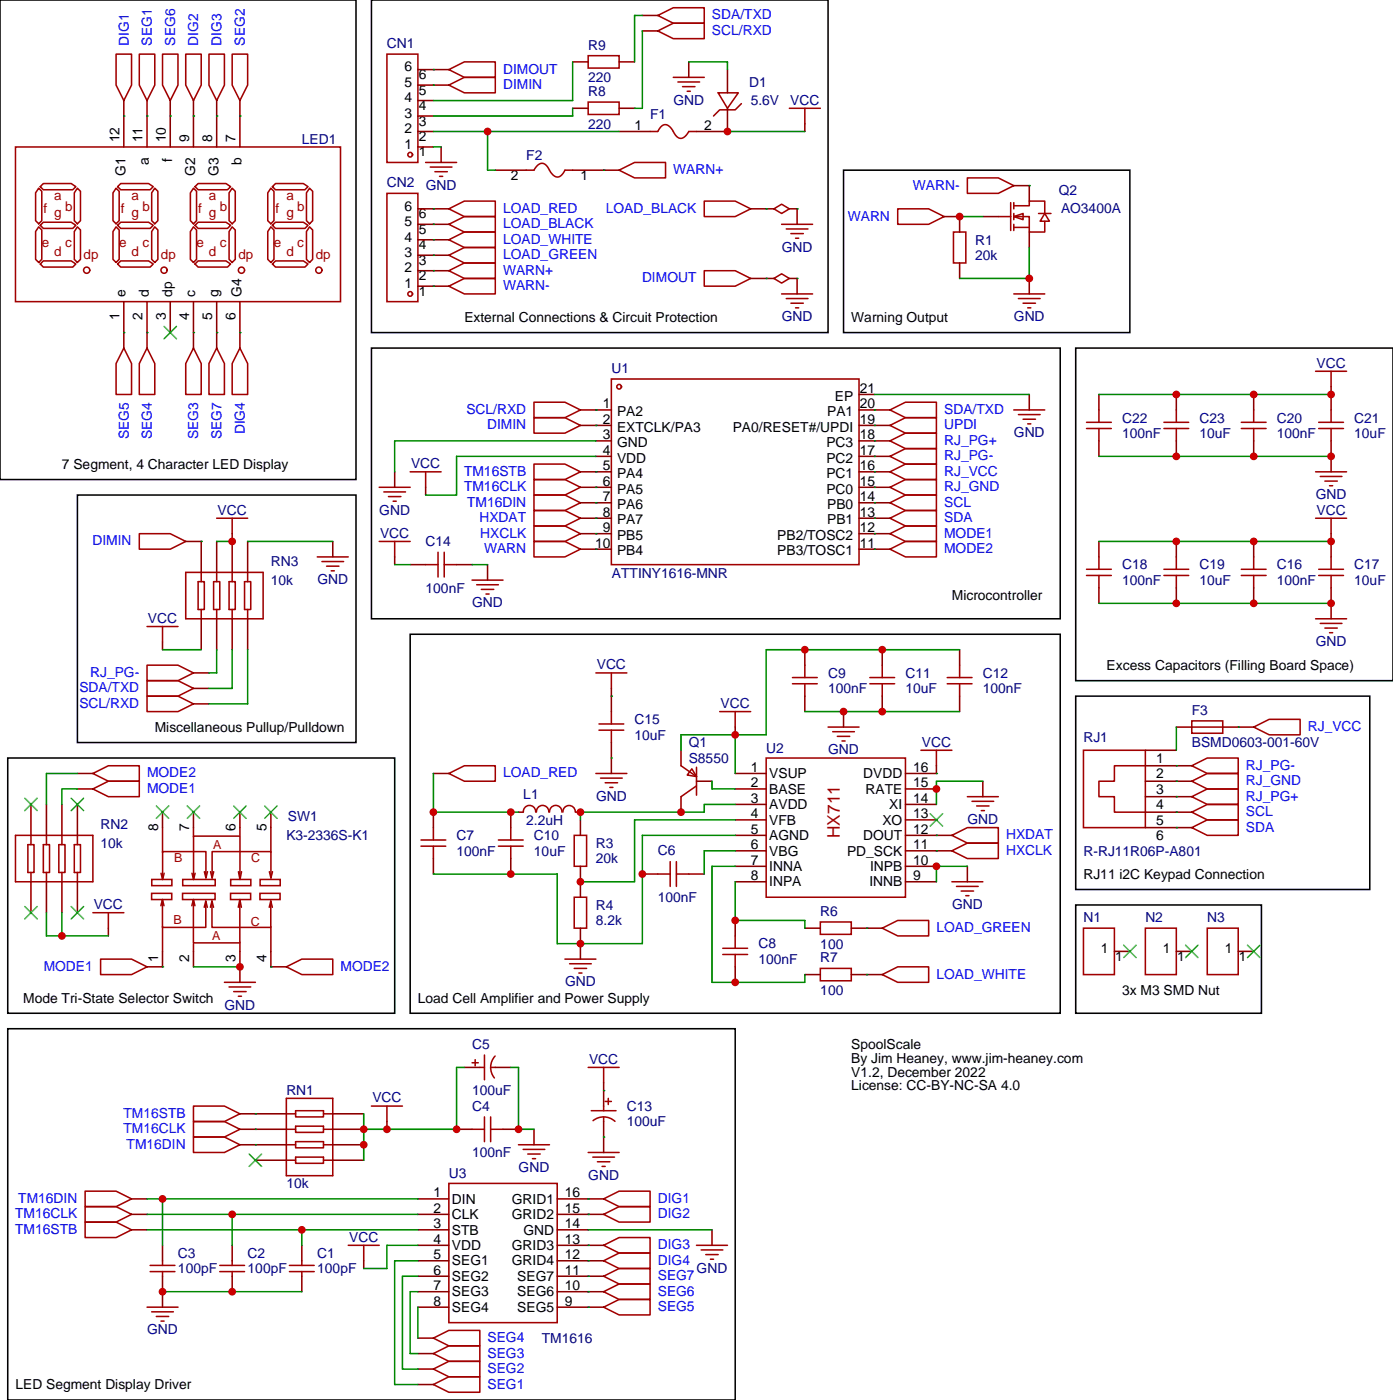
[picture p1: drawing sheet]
<svg xmlns="http://www.w3.org/2000/svg" width="317mm" height="319mm" viewBox="0 0 317 319" stroke-linecap="round" stroke-linejoin="round" font-family="sans-serif">
<path d="M0 0h81.1v109.4h-81.1zM84.7 0h104v75.8h-104zM192.3 38.8h65.2v37h-65.2zM84.7 79.4h157v61.7h-157zM245.2 79.4h72.3v75.8h-72.3zM17.6 112.9h63.5v56.4h-63.5zM93.5 144.6h148.2v86.5h-148.2zM245.2 158.7h67v44.1h-67zM1.8 172.9h88.2v58.2h-88.2zM245.2 206.4h42.3v24.7h-42.3zM1.8 234.6h165.8v84.7h-165.8z" fill="none" stroke="#000" stroke-width=".35"/>
<g fill="none" stroke="#a10000" stroke-width=".35">
<path d="M26.5 12.3h3.5v7.1l-1.8 3.5-1.7-3.5zM31.7 12.3h3.6v7.1l-1.8 3.5-1.8-3.5zM37 12.3h3.6v7.1l-1.8 3.5-1.8-3.5zM42.3 12.3h3.6v7.1l-1.8 3.5-1.8-3.5zM47.6 12.3h3.6v7.1l-1.8 3.5-1.8-3.5zM52.9 12.3h3.5v7.1l-1.7 3.5-1.8-3.5zM88.2 12.3h7v24.7h-7zM102.3 19.4l3.5-1.8h7.1v3.6h-7.1zM102.3 15.9l3.5-1.8h7.1v3.5h-7.1zM134.1 12.7h7v2.8h-7zM149.9 7.1l3.6-1.8h7v3.5h-7zM149.9 3.5l3.6-1.7h7v3.5h-7z"/>
<path d="M153.5 17.6h7M154.5 18.7h5M155.6 19.8h2.8M3.5 33.5h74.1v35.3h-74.1zM97 37h7.1M98.1 38.1h4.9M99.1 39.2h2.9M119.9 38.8h1.8l.9-1.2 .9-.4 1 .5 1.3 2 1 .6h.6l.4-.2 1-1.3h1.7M134.1 23.3h7v2.8h-7zM141.1 38.8l3.5-1.8h7.1v3.6h-7.1zM148.2 30h1.7l.9-1.2 .8-.4 1 .5 1.5 2.1 .8 .5h.6l.5-.3 1-1.2h1.7M156.6 20.8h.7"/>
<path d="M163.7 21.2h4.6l-2.5 3.5zM169 23.6l-1.4 1.4h-3.6l-1.4 1.5M179.9 24.7h7.1M183.4 24.7v3.5M8.8 42.9l.7 .7v6.7l-.7 .7-.7-.7v-6.3zM8.8 51.7l.7 .7v6.7l-.7 .8-.7-.8v-6.3zM9.2 51.4l.7-.7h6.3l1.1 .7-.7 .7h-6.7zM9.9 41.9h6.3l1.1 .7-.7 .7h-6.7l-.7-.7zM17.6 42.9l.7 .7v6.7l-.7 .7-.7-.7v-6.3zM17.6 51.7l.7 .7v6.7l-.7 .8-.7-.8v-6.3zM26.5 42.9l.7 .7v6.7l-.7 .7-.7-.7v-6.3zM26.5 51.7l.7 .7v6.7l-.7 .8-.7-.8v-6.3z"/>
<path d="M26.8 51.4l.7-.7h6.4l1 .7-.7 .7h-6.7zM27.5 41.9h6.4l1 .7-.7 .7h-6.7l-.7-.7zM35.3 42.9l.7 .7v6.7l-.7 .7-.7-.7v-6.3zM35.3 51.7l.7 .7v6.7l-.7 .8-.7-.8v-6.3zM44.1 42.9l.7 .7v6.7l-.7 .7-.7-.7v-6.3zM44.1 51.7l.7 .7v6.7l-.7 .8-.7-.8v-6.3zM44.4 51.4l.8-.7h6.3l1.1 .7-.7 .7h-6.7zM45.2 41.9h6.3l1.1 .7-.7 .7h-6.7l-.8-.7zM52.9 42.9l.7 .7v6.7l-.7 .7-.7-.7v-6.3zM52.9 51.7l.7 .7v6.7l-.7 .8-.7-.8v-6.3zM61.7 42.9l.7 .7v6.7l-.7 .7-.7-.7v-6.3zM61.7 51.7l.7 .7v6.7l-.7 .8-.7-.8v-6.3z"/>
<path d="M62.1 51.4l.7-.7h6.3l1.1 .7-.7 .7h-6.7zM62.8 41.9h6.3l1.1 .7-.7 .7h-6.7l-.7-.7zM70.6 42.9l.7 .7v6.7l-.7 .7-.8-.7v-6.3zM70.6 51.7l.7 .7v6.7l-.7 .8-.8-.8v-6.3zM88.2 44.1h7v24.7h-7zM100.2 40.2h.7M102.3 58.2l3.5-1.8h7.1v3.6h-7.1zM102.3 54.7l3.5-1.8h7.1v3.5h-7.1zM102.3 51.2l3.5-1.8h7.1v3.5h-7.1zM102.3 47.6l3.5-1.7h7.1v3.5h-7.1zM160.5 45.9h7.1l3.5 1.7-3.5 1.8h-7.1zM176.4 47.6l1.8-1 1.7 1-1.7 1.1z"/>
<path d="M178.2 51.2h7M179.2 52.2h4.9M180.3 53.3h2.8M181.3 54.3h.7M204.6 47.6h7.1l3.5 1.8-3.5 1.8h-7.1zM217.3 52.9h2.8v7.1h-2.8zM220.5 40.6h7l3.6 1.7-3.6 1.8h-7zM227.5 49.4h2.9M230.4 46.2v6.4M231.1 49.4l2.1-.7v1.4zM231.1 46.9h3.5v-1h3.5v2.8M231.1 49.4h3.5v3.5h3.5v-2.5"/>
<path d="M231.1 51.9h3.5M231.1 46.2v1.4M231.1 48.7v1.4M231.1 51.2v1.4M236.7 48.7h2.8M238.1 48.7l1.1 1.7h-2.1zM9.2 60.2l.7-.7h6.3l1.1 .7-.7 .7h-6.7zM26.8 60.2l.7-.7h6.4l1 .7-.7 .7h-6.7zM28.2 79.4l1.8 3.5v7.1h-3.5v-7.1zM33.5 79.4l1.8 3.5v7.1h-3.6v-7.1zM44.1 79.4l1.8 3.5v7.1h-3.6v-7.1zM44.4 60.2l.8-.7h6.3l1.1 .7-.7 .7h-6.7z"/>
<path d="M49.4 79.4l1.8 3.5v7.1h-3.6v-7.1zM54.7 79.4l1.7 3.5v7.1h-3.5v-7.1zM62.1 60.2l.7-.7h6.3l1.1 .7-.7 .7h-6.7zM102.3 61.7l3.5-1.7h7.1v3.5h-7.1zM102.3 65.3l3.5-1.8h7.1v3.5h-7.1zM160.5 61.7h7.1l3.5 1.8-3.5 1.8h-7.1zM176.4 63.5l1.8-1.1 1.7 1.1-1.7 1.1zM178.2 67h7M179.2 68.1h4.9M180.3 69.1h2.8M181.3 70.2h.7M231.1 67h7"/>
<path d="M232.1 68.1h5M233.2 69.1h2.8M234.2 70.2h.7M121.7 91.7h7.1l3.5 1.8-3.5 1.7h-7.1zM121.7 95.2h7.1l3.5 1.8-3.5 1.8h-7.1zM139.3 86.4h56.5v42.4h-56.5zM202.8 93.5l3.6-1.8h7v3.5h-7zM202.8 97l3.6-1.8h7v3.6h-7zM231.1 93.5h7M232.1 94.5h5M233.2 95.6h2.8M234.2 96.7h.7"/>
<path d="M247.6 97.7h5.7M247.6 96.3h5.7M250.5 93.5v2.8M250.5 97.7v2.8M265.3 97.7h5.6M265.3 96.3h5.6M268.1 93.5v2.8M268.1 97.7v2.8M282.9 97.7h5.7M282.9 96.3h5.7M285.8 93.5v2.8M285.8 97.7v2.8"/>
<path d="M299.9 84.7h7M300.6 97.7h5.6M300.6 96.3h5.6M303.4 84.7v3.5M303.4 93.5v2.8M303.4 97.7v2.8M49.4 118.2h7M52.9 118.2v3.5M86.4 111.1h7.1M87.5 112.2h4.9M88.5 113.2h2.9M89.6 114.3h.7"/>
<path d="M93.5 107.6h7M97 107.6v3.5M121.7 119.9h7.1l3.5 1.8-3.5 1.8h-7.1zM121.7 105.8h7.1l3.5 1.8-3.5 1.8h-7.1zM121.7 109.4h7.1l3.5 1.7-3.5 1.8h-7.1zM121.7 116.4h7.1l3.5 1.8-3.5 1.7h-7.1zM121.7 112.9h7.1l3.5 1.8-3.5 1.7h-7.1zM202.8 107.6l3.6-1.8h7v3.6h-7zM202.8 111.1l3.6-1.7h7v3.5h-7zM202.8 114.7l3.6-1.8h7v3.5h-7zM202.8 118.2l3.6-1.8h7v3.5h-7zM202.8 100.5l3.6-1.7h7v3.5h-7z"/>
<path d="M202.8 104.1l3.6-1.8h7v3.5h-7zM299.9 107.6h7M299.9 118.2h7M300.9 108.7h5M302 109.7h2.8M303 110.8h.7M303.4 118.2v3.5M31.7 121.7h7.1l3.5 1.8-3.5 1.7h-7.1zM42.3 130.5h17.7v10.6h-17.7zM45.2 132.6h1.4v6.4h-1.4zM45.9 130.5v2.1M45.9 139v2.1"/>
<path d="M48.7 132.6h1.4v6.4h-1.4zM49.4 130.5v2.1M49.4 139v2.1M52.2 132.6h1.4v6.4h-1.4zM52.9 130.5v2.1M52.9 139v2.1M55.7 132.6h1.4v6.4h-1.4zM56.4 130.5v2.1M56.4 139v2.1M72.3 127h7.1M73.4 128.1h4.9M74.4 129.1h2.9"/>
<path d="M75.5 130.2h.7M86.4 123.5h7.1M90 123.5v3.5M97 128.8h2.8M99.8 125.9v5.7M101.2 125.9v5.7M101.2 128.8h2.9M107.6 132.3h7.1M108.7 133.3h4.9M109.7 134.4h2.8M110.8 135.5h.7M121.7 123.5h7.1l3.5 1.7-3.5 1.8h-7.1z"/>
<path d="M202.8 125.2l3.6-1.7h7v3.5h-7zM202.8 121.7l3.6-1.8h7v3.6h-7zM247.6 131.2h5.7M247.6 129.8h5.7M250.5 127v2.8M250.5 131.2v2.9M265.3 131.2h5.6M265.3 129.8h5.6M268.1 127v2.8M268.1 131.2v2.9M282.9 131.2h5.7M282.9 129.8h5.7"/>
<path d="M285.8 127v2.8M285.8 131.2v2.9M300.6 131.2h5.6M300.6 129.8h5.6M303.4 127v2.8M303.4 131.2v2.9M33.5 158.7h7.1l3.5 1.8-3.5 1.8h-7.1zM33.5 155.2h7.1l3.5 1.8-3.5 1.7h-7.1zM33.5 151.7h7.1l3.5 1.8-3.5 1.7h-7.1zM33.5 142.9h7.1M37 142.9v3.5M135.8 153.5h7.1"/>
<path d="M139.3 153.5v3.5M180.6 155.9h5.7M180.6 154.5h5.7M183.4 151.7v2.8M183.4 155.9v2.8M198.3 155.9h5.6M198.3 154.5h5.6M201.1 151.7v2.8M201.1 155.9v2.8M215.9 155.9h5.6M215.9 154.5h5.6M218.7 151.7v2.8"/>
<path d="M218.7 155.9v2.8M299.9 141.1h7M300.9 142.2h5M302 143.2h2.8M303 144.3h.7M21.2 179.9l3.5-1.7h7v3.5h-7zM21.2 176.4l3.5-1.8h7v3.6h-7zM102.3 176.4l3.5-1.8h7.1v3.6h-7.1zM135.8 176.4h7.1M136.5 166.5h5.7M136.5 165.1h5.7M136.9 177.4h4.9"/>
<path d="M137.9 178.5h2.9M139 179.6h.7M139.3 162.3v2.8M139.3 166.5v2.8M155.2 174.6l3.5 2.5M157.7 175.3l1 1.8-2.1-.4zM158.7 179.2l-3.5 2.5M158.7 175v6.3M164 162.3h7.1M167.6 162.3v3.5M174.6 172.9h31.8v31.7h-31.8zM188.7 165.8h7.1"/>
<path d="M189.8 166.9h4.9M190.9 167.9h2.8M191.9 169h.7M209.9 171.1h7.1M213.4 171.1v3.5M246.9 171.1h14.2v17.6h-14.2zM261.1 174.6h-7.1v3.6h-3.5v3.5h3.5v3.5h7.1M271.6 164.4h7.1v2.8h-7.1zM271.6 178.2l3.6-1.8h7v3.5h-7zM271.6 174.6l3.6-1.7h7v3.5h-7zM271.6 165.8h7.1M285.8 165.8l3.5-1.8h7v3.6h-7z"/>
<path d="M3.5 190.5h17.7v10.6h-17.7zM6.3 192.6h1.5v6.4h-1.5zM7.1 190.5v2.1M7.1 199v2.1M9.9 192.6h1.4v6.4h-1.4zM10.6 190.5v2.1M10.6 199v2.1M13.4 192.6h1.4v6.4h-1.4zM14.1 190.5v2.1M14.1 199v2.1M16.9 192.6h1.4v6.4h-1.4zM17.6 190.5v2.1"/>
<path d="M17.6 199v2.1M36.7 199.1l.4 1.5M37 188.7v5.7M37.4 199.1l-.3 1.5M43.8 199.1l.3 1.5M44.1 188.7v2.2M44.5 199.1l-.4 1.5M46.6 198.8l.3 1.4v-6h-9.8v6.4M47.3 198.8l-.4 1.4M48 198.8l.3 1.4M48.7 198.8l-.4 1.4M54.3 198.8l.4 1.8v-9.9h-10.6v9.9"/>
<path d="M54.7 188.7v1.8M55.1 198.8l-.4 1.8M61.4 198.8l.4 1.4M61.7 188.7v5.7M62.1 198.8l-.3 1.4M96 193h5.6M96 191.6h5.6M98.8 188.7v2.9M98.8 193v2.8M113.6 193h5.6M113.6 191.6h5.6M116.4 188.7v2.9"/>
<path d="M116.4 193v2.8M119.3 185.2a1.41 1.41 0 0 1 1.4-1.5 1.41 1.41 0 0 1 1.4 1.5M122.3 185.2a1.41 1.41 0 0 1 1.4-1.5 1.41 1.41 0 0 1 1.4 1.5M125.3 185.2a1.41 1.41 0 0 1 1.4-1.5 1.41 1.41 0 0 1 1.4 1.5M128.3 185.2a1.41 1.41 0 0 1 1.4-1.5 1.41 1.41 0 0 1 1.4 1.5M130.9 190.5h2.8v7.1h-2.8zM149.9 199.3h2.9M152.8 196.5v5.6M154.2 199.3h2.8M154.2 196.5v5.6M217 190.5l3.5-1.8h7v3.6h-7zM217 194l3.5-1.7h7v3.5h-7z"/>
<path d="M220.5 181.7h7M221.5 182.7h5M222.6 183.8h2.8M223.7 184.9h.7M271.6 185.2l3.6-1.8h7v3.6h-7zM271.6 188.7l3.6-1.7h7v3.5h-7zM271.6 181.7l3.6-1.8h7v3.5h-7zM21.2 208.1h7M22.9 218.7h7.1l3.5 1.8-3.5 1.7h-7.1zM24.7 208.1v3.6M34.6 203.7h4.5v1.4h-4.5zM34.6 200.6h4.6v1.4h-4.6z"/>
<path d="M37 205.1v6.4h9.9v-6l-.4 1.4M37 205.1l-.3 1.5M37 205.1l.4 1.5M37 211.3v5.7M41.6 203.7h7.4v1.4h-7.4zM41.6 200.6h7.5v1.4h-7.5zM44.1 205.1v9.9h10.6v-9.9l-.4 1.8M44.1 205.1l.3 1.5M44.1 205.1l-.4 1.5M44.1 215.2v1.8M46.9 205.5l.4 1.4M48.3 205.5v6h13.4v-6"/>
<path d="M48.3 205.5l-.3 1.4M48.3 205.5l.4 1.4M48.3 200.2v-6h13.5v6M52.5 203.7h4.6v1.4h-4.6zM52.6 200.6h4.6v1.4h-4.6zM54.7 205.1l.3 1.8M54.7 214.8v2.2M59.2 203.7h4.6v1.4h-4.6zM59.3 200.6h4.6v1.4h-4.6zM61.7 205.5l.4 1.4M61.7 205.5l-.3 1.4M61.7 211.3v5.7"/>
<path d="M128.8 218.7h7M129.8 219.8h5M130.9 204.6h2.8v7.1h-2.8zM164.7 217.7h5.7M164.7 216.3h5.7M167.6 213.4v2.9M167.6 217.7v2.8M187 210.3h7v2.8h-7zM201.1 211.7l3.5-1.8h7.1v3.5h-7.1zM217 201.1h7M218 202.1h5M219.1 203.2h2.8"/>
<path d="M220.1 204.3h.7M246.9 211.7h7.1v10.5h-7.1zM261.1 211.7h7v10.5h-7zM275.2 211.7h7v10.5h-7zM51.2 224h7M52.2 225.1h4.9M53.3 226.1h2.8M54.3 227.2h.7M65.3 220.5l3.5-1.8h7v3.5h-7zM130.9 220.8h2.8M131.9 221.9h.7M187 220.8h7v2.9h-7z"/>
<path d="M201.1 222.2l3.5-1.7h7.1v3.5h-7.1zM44.1 259.3h7.1l3.5 1.8-3.5 1.7h-7.1zM44.1 255.8h7.1l3.5 1.7-3.5 1.8h-7.1zM44.1 252.2h7.1l3.5 1.8-3.5 1.8h-7.1zM65.3 257.5h2.1M65.3 250.5h10.5v17.6h-10.5zM65.3 254h2.1M67.4 253.3h6.3v1.4h-6.3zM67.4 256.8h6.3v1.4h-6.3zM73.7 257.5h2.1M73.7 254h2.1M84.7 252.2h7"/>
<path d="M88.2 252.2v3.6M107.6 257.5h2.8M107.6 242.4h1.4M108.3 241.7v1.4M109.4 243.4h1M110.4 240.6v5.6M110.4 254.7v5.6M111.8 257.5h2.9M111.8 254.7v5.6M111.8 243.4h1.1M112.8 240.8a3.8 3.8 0 0 0-.1 5M134.1 243.4h7"/>
<path d="M134.8 253.3h5.6M135.2 255.6a3.8 3.8 0 0 1 5 .1M137.6 243.4v3.5M137.6 252.2v1.1M137.6 254.7v1.1M137.9 251.2h1.4M138.6 250.5v1.4M19.4 271.6h7.1l3.5 1.8-3.5 1.8h-7.1zM19.4 275.2h7.1l3.5 1.7-3.5 1.8h-7.1zM19.4 278.7h7.1l3.5 1.8-3.5 1.7h-7.1zM65.3 261.1h2.1M65.3 264.6h2.1"/>
<path d="M67.4 260.3h6.3v1.5h-6.3zM67.4 263.9h6.3v1.4h-6.3zM73.7 261.1h2.1M73.7 264.6h2.1M102.3 269.9h24.7v31.7h-24.7zM118.2 261.1h7M119.2 262.1h5M120.3 263.2h2.8M121.4 264.2h.7M134.1 262.8h7M135.1 263.9h5M136.2 264.9h2.8"/>
<path d="M137.2 266h.7M137.6 273.4l3.5-1.8h7.1v3.6h-7.1zM137.6 276.9l3.5-1.7h7.1v3.5h-7.1zM33.5 298.1h7.1M34.2 290h5.7M34.2 288.6h5.7M34.6 299.2h4.9M37 287.5v1.1M37 290v1M50.1 290h5.6M50.1 288.6h5.6M52.9 287.5v1.1"/>
<path d="M52.9 290v1M66 290h5.6M66 288.6h5.6M68.8 287.5v1.1M68.8 290v1M79.4 284h7M82.9 284v3.5M137.6 284l3.5-1.8h7.1v3.6h-7.1zM137.6 287.5l3.5-1.7h7.1v3.5h-7.1zM137.6 291l3.5-1.7h7.1v3.5h-7.1zM137.6 294.6l3.5-1.8h7.1v3.5h-7.1zM137.6 298.1l3.5-1.8h7.1v3.6h-7.1z"/>
<path d="M158.7 284h7.1M159.8 285h4.9M160.9 286.1h2.8M161.9 287.2h.7M35.6 300.2h2.9M36.7 301.3h.7M98.8 315.7l3.5-1.7h7.1v3.5h-7.1zM98.8 312.2l3.5-1.8h7.1v3.6h-7.1zM98.8 308.7l3.5-1.8h7.1v3.5h-7.1zM98.8 305.2l3.5-1.8h7.1v3.5h-7.1z"/>
<circle cx="93.5" cy="35.3" r=".53"/>
<circle cx="19.8" cy="61.6" r=".71"/>
<circle cx="37.4" cy="61.6" r=".71"/>
<circle cx="55" cy="61.6" r=".71"/>
<circle cx="72.7" cy="61.6" r=".71"/>
<circle cx="93.5" cy="67" r=".53"/>
<circle cx="141.1" cy="88.2" r=".53"/>
</g>
<g fill="none" stroke="#870000" stroke-width=".35">
<path d="M95.2 19.4h7.1M95.2 15.9h7.1M130.5 14.1h3.6M141.1 14.1h3.5M146.4 7.1h3.5M146.4 3.5h3.5M157 14.1v3.5M165.8 15.9v5.3M28.2 22.9v10.6M33.5 22.9v10.6M38.8 22.9v10.6M44.1 22.9v10.6"/>
<path d="M49.4 22.9v10.6M54.7 22.9v10.6M95.2 33.5h3.6M95.2 30h3.6M95.2 26.5h3.6M95.2 22.9h3.6M100.5 33.5v3.5M112.9 38.8h7M130.5 24.7h3.6M130.5 38.8h10.6M141.1 30h7.1M141.1 24.7h3.5"/>
<path d="M165.8 24.7v5.3h-7.1M183.4 28.2v1.8M95.2 58.2h7.1M95.2 54.7h7.1M95.2 51.2h7.1M95.2 47.6h7.1M171.1 47.6h5.3M179.9 47.6h1.8v3.6M215.2 49.4h3.5v3.5M218.7 60v3.5M224 49.4h3.5M231.1 42.3h3.5v3.6"/>
<path d="M234.6 52.9v3.5M28.2 68.8v10.6M33.5 68.8v10.6M38.8 68.8v7M44.1 68.8v10.6M49.4 68.8v10.6M54.7 68.8v10.6M95.2 65.3h7.1M95.2 61.7h7.1M171.1 63.5h5.3M179.9 63.5h1.8v3.5M234.6 63.5v3.5"/>
<path d="M132.3 93.5h7M132.3 97h7M195.8 93.5h7M195.8 97h7M195.8 90h3.5M234.6 90v3.5M250.5 90v3.5M268.1 90v3.5M285.8 90v3.5M303.4 88.2v5.3M90 107.6v3.5M97 111.1v1.8"/>
<path d="M132.3 107.6h7M132.3 111.1h7M132.3 114.7h7M132.3 118.2h7M135.8 100.5h3.5M135.8 104.1h3.5M195.8 100.5h7M195.8 104.1h7M195.8 107.6h7M195.8 111.1h7M195.8 114.7h7M195.8 118.2h7"/>
<path d="M250.5 100.5v3.6M268.1 100.5v3.6M285.8 100.5v3.6M303.4 100.5v7.1M42.3 123.5h3.6v7M49.4 123.5v7M52.9 121.7v8.8M56.4 123.5v7M75.8 123.5v3.5M90 127v1.8M93.5 128.8h3.5M104.1 128.8h3.5"/>
<path d="M111.1 128.8v3.5M132.3 121.7h7M132.3 125.2h7M195.8 121.7h7M195.8 125.2h7M250.5 123.5v3.5M250.5 134.1v3.5M268.1 123.5v3.5M268.1 134.1v3.5M285.8 123.5v3.5M285.8 134.1v3.5M303.4 121.7v5.3"/>
<path d="M303.4 134.1v7M37 146.4v1.8M44.1 157h3.5M44.1 153.5h3.5M45.9 141.1v7.1M49.4 141.1v7.1M52.9 141.1v7.1M56.4 141.1v7.1M139.3 157v5.3M183.4 148.2v3.5M183.4 158.7v3.6M201.1 148.2v3.5"/>
<path d="M201.1 158.7v3.6M218.7 148.2v3.5M218.7 158.7v3.6M17.6 176.4h3.6M17.6 179.9h3.6M44.1 160.5h3.5M98.8 176.4h3.5M139.3 169.3v7.1M155.2 171.1v3.5M158.7 178.2h3.6M167.6 176.4h7M167.6 179.9h7"/>
<path d="M167.6 165.8v1.8M192.3 162.3v3.5M206.4 179.9h7M213.4 174.6v1.8h-7M224 178.2v3.5M261.1 178.2h10.5M261.1 171.1h7M261.1 174.6h10.5M268.1 165.8h3.5M278.7 165.8h7.1M7.1 183.4v7.1M10.6 183.4v7.1"/>
<path d="M14.1 183.4v7.1M17.6 183.4v7.1M37 185.2v3.5M44.1 185.2v3.5M54.7 185.2v3.5M61.7 185.2v3.5M98.8 185.2v3.5M98.8 195.8v3.5M116.4 185.2v3.5M116.4 195.8v3.5M118.2 185.2h1M131.2 185.2h1.1"/>
<path d="M132.3 187v3.5M132.3 197.6v7M146.4 199.3h3.5M155.2 181.7v3.5M157 199.3h3.5M167.6 183.4h7M167.6 187h7M167.6 190.5h7M167.6 194h7M167.6 197.6h7M206.4 183.4h7M206.4 187h7"/>
<path d="M206.4 190.5h10.6M206.4 194h10.6M206.4 197.6h7M220.5 197.6v3.5M261.1 185.2h10.5M261.1 181.7h10.5M261.1 188.7h10.5M7.1 201.1v7M10.6 201.1v7M14.1 201.1v7M17.6 201.1v7M24.7 211.7v1.7"/>
<path d="M37 217v3.5h-3.5M44.1 217v3.5M54.7 217v7M61.7 217v3.5h3.6M132.3 211.7v7M167.6 201.1h7M167.6 209.9v3.5M183.4 211.7h3.6M194 211.7h7.1M206.4 201.1h7M254 217h3.5M268.1 217h3.5"/>
<path d="M282.2 217h3.6M167.6 220.5v3.5M183.4 222.2h3.6M194 222.2h7.1M54.7 257.5h10.6M54.7 254h10.6M75.8 257.5h7.1M75.8 254h7.1M88.2 255.8v1.7M104.1 257.5h3.5M105.8 243.4h3.6M112.9 243.4h3.5"/>
<path d="M114.7 257.5h3.5M121.7 257.5v3.6M137.6 246.9v5.3M137.6 255.8v7M30 273.4h3.5M30 276.9h3.5M54.7 261.1h10.6M58.2 264.6h7.1M75.8 261.1h7.1M75.8 264.6h7.1M95.2 273.4h7.1M95.2 276.9h7.1"/>
<path d="M127 273.4h10.6M127 276.9h10.6M30 280.5h3.5M37 284v3.5M37 291v7.1M52.9 284v3.5M52.9 291v3.6M68.8 284v3.5M68.8 291v3.6M82.9 287.5v1.8M95.2 280.5h7.1M95.2 284h7.1"/>
<path d="M95.2 287.5h7.1M95.2 291h7.1M95.2 294.6h7.1M95.2 298.1h7.1M127 280.5h7.1M127 284h10.6M127 287.5h10.6M127 291h10.6M127 294.6h10.6M127 298.1h10.6M162.3 280.5v3.5M95.2 315.7h3.6"/>
<path d="M95.2 312.2h3.6M95.2 308.7h3.6M95.2 305.2h3.6"/>
</g>
<g fill="none" stroke="#3c3" stroke-width=".35">
<path d="M37.4 74.4l2.8 2.9M40.2 74.4l-2.8 2.9M5.6 182l2.9 2.9M8.5 182l-2.9 2.9M16.2 182l2.8 2.9M19 182l-2.8 2.9M35.6 183.8l2.9 2.8M38.5 183.8l-2.9 2.8M42.7 183.8l2.8 2.8M45.5 183.8l-2.8 2.8M53.3 183.8l2.8 2.8M56.1 183.8l-2.8 2.8"/>
<path d="M60.3 183.8l2.8 2.8M63.1 183.8l-2.8 2.8M212 185.6l2.8 2.8M214.8 185.6l-2.8 2.8M5.6 206.7l2.9 2.8M8.5 206.7l-2.9 2.8M16.2 206.7l2.8 2.8M19 206.7l-2.8 2.8M256.1 215.5l2.8 2.9M258.9 215.5l-2.8 2.9M270.2 215.5l2.8 2.9M273 215.5l-2.8 2.9"/>
<path d="M284.3 215.5l2.9 2.9M287.2 215.5l-2.9 2.9M56.8 263.2l2.8 2.8M59.6 263.2l-2.8 2.8"/>
</g>
<g fill="#008700">
<circle cx="98.8" cy="61.7" r=".18"/>
<circle cx="98.8" cy="58.2" r=".18"/>
<circle cx="98.8" cy="54.7" r=".18"/>
<circle cx="98.8" cy="51.2" r=".18"/>
<circle cx="98.8" cy="47.6" r=".18"/>
<circle cx="98.8" cy="19.4" r=".18"/>
<circle cx="98.8" cy="15.9" r=".18"/>
</g>
<path d="M98.8 33.5h1.7M116.4 243.4h1.8v14.1h3.5M95.2 284h-7v5.3h-5.3M95.2 298.1v7.1M95.2 294.6h-1.7v14.1h1.7M95.2 291h-3.5v21.2h3.5M95.2 287.5h-5.2v28.2h5.2" fill="none" stroke="#008700" stroke-width=".35"/>
<g fill="#008700">
<circle cx="98.8" cy="65.3" r=".18"/>
<circle cx="134.1" cy="273.4" r=".18"/>
<circle cx="134.1" cy="276.9" r=".18"/>
<circle cx="134.1" cy="284" r=".18"/>
<circle cx="134.1" cy="287.5" r=".18"/>
</g>
<path d="M134.1 280.5h28.2" fill="none" stroke="#008700" stroke-width=".35"/>
<g fill="#008700">
<circle cx="134.1" cy="291" r=".18"/>
<circle cx="134.1" cy="294.6" r=".18"/>
<circle cx="134.1" cy="298.1" r=".18"/>
<circle cx="28.2" cy="26.5" r=".18"/>
<circle cx="44.1" cy="26.5" r=".18"/>
<circle cx="49.4" cy="26.5" r=".18"/>
<circle cx="54.7" cy="75.8" r=".18"/>
<circle cx="33.5" cy="26.5" r=".18"/>
<circle cx="54.7" cy="26.5" r=".18"/>
<circle cx="44.1" cy="75.8" r=".18"/>
<circle cx="33.5" cy="75.8" r=".18"/>
<circle cx="28.2" cy="75.8" r=".18"/>
<circle cx="38.8" cy="26.5" r=".18"/>
<circle cx="49.4" cy="75.8" r=".18"/>
<circle cx="213.4" cy="176.4" r=".18"/>
</g>
<path d="M162.3 178.2v1.7h5.3M167.6 183.4h-7.1v1.8h-28.2v1.8M167.6 194h-7.1v5.3M167.6 187h-23v14.1h-12.3M167.6 190.5h-21.2v24.7h-19.4v-15.9h-28.2" fill="none" stroke="#008700" stroke-width=".35"/>
<circle cx="213.4" cy="190.5" r=".18" fill="#008700"/>
<path d="M224 178.2h-10.6v5.2" fill="none" stroke="#008700" stroke-width=".35"/>
<circle cx="213.4" cy="194" r=".18" fill="#008700"/>
<path d="M167.6 197.6h-5.3v26.4h21.1v-1.8M167.6 201.1v8.8h15.8v1.8" fill="none" stroke="#008700" stroke-width=".35"/>
<g fill="#008700">
<circle cx="174.6" cy="47.6" r=".18"/>
<circle cx="181.7" cy="47.6" r=".18"/>
</g>
<path d="M98.8 176.4v8.8h19.4" fill="none" stroke="#008700" stroke-width=".35"/>
<g fill="#008700">
<circle cx="197.6" cy="222.2" r=".18"/>
<circle cx="197.6" cy="211.7" r=".18"/>
</g>
<path d="M218.7 148.2h-44.1v19.4h-19.4v3.5M167.6 167.6v8.8M183.4 162.3h35.3M220.5 197.6h-7.1v3.5M33.5 273.4h61.7M33.5 276.9h61.7M37 273.4v10.6M52.9 276.9v7.1M33.5 280.5h61.7M37 294.6h31.8M68.8 280.5v3.5" fill="none" stroke="#008700" stroke-width=".35"/>
<g fill="#008700">
<circle cx="58.2" cy="254" r=".18"/>
<circle cx="137.6" cy="248.7" r=".18"/>
<circle cx="137.6" cy="259.3" r=".18"/>
<circle cx="181.7" cy="63.5" r=".18"/>
<circle cx="174.6" cy="63.5" r=".18"/>
</g>
<path d="M130.5 14.1v8.8h-31.7M146.4 7.1v17.6h-1.8M146.4 3.5h-1.8v10.6M157 14.1h8.8v1.8M130.5 24.7v1.8h-31.7M165.8 30h17.6" fill="none" stroke="#008700" stroke-width=".35"/>
<g fill="#008700">
<circle cx="135.8" cy="93.5" r=".18"/>
<circle cx="199.3" cy="93.5" r=".18"/>
<circle cx="199.3" cy="97" r=".18"/>
</g>
<path d="M135.8 104.1h-31.7v8.8h-7.1M90 128.8h3.5M107.6 128.8h3.5" fill="none" stroke="#008700" stroke-width=".35"/>
<g fill="#008700">
<circle cx="135.8" cy="97" r=".18"/>
<circle cx="135.8" cy="121.7" r=".18"/>
<circle cx="135.8" cy="125.2" r=".18"/>
<circle cx="199.3" cy="125.2" r=".18"/>
<circle cx="199.3" cy="121.7" r=".18"/>
</g>
<path d="M199.3 90h35.3" fill="none" stroke="#008700" stroke-width=".35"/>
<g fill="#008700">
<circle cx="135.8" cy="111.1" r=".18"/>
<circle cx="135.8" cy="107.6" r=".18"/>
<circle cx="135.8" cy="118.2" r=".18"/>
<circle cx="135.8" cy="114.7" r=".18"/>
</g>
<path d="M218.7 49.4h5.3M234.6 56.4v7.1h-15.9" fill="none" stroke="#008700" stroke-width=".35"/>
<g fill="#008700">
<circle cx="234.6" cy="42.3" r=".18"/>
<circle cx="137.6" cy="38.8" r=".18"/>
</g>
<path d="M135.8 100.5h-45.8v7.1" fill="none" stroke="#008700" stroke-width=".35"/>
<g fill="#008700">
<circle cx="58.2" cy="257.5" r=".18"/>
<circle cx="58.2" cy="261.1" r=".18"/>
<circle cx="139.3" cy="158.7" r=".18"/>
<circle cx="139.3" cy="172.9" r=".18"/>
</g>
<path d="M250.5 90h52.9M250.5 104.1h52.9M250.5 123.5h52.9M250.5 137.6h52.9" fill="none" stroke="#008700" stroke-width=".35"/>
<g fill="#008700">
<circle cx="199.3" cy="114.7" r=".18"/>
<circle cx="199.3" cy="118.2" r=".18"/>
<circle cx="199.3" cy="111.1" r=".18"/>
<circle cx="199.3" cy="107.6" r=".18"/>
<circle cx="199.3" cy="100.5" r=".18"/>
<circle cx="199.3" cy="104.1" r=".18"/>
<circle cx="268.1" cy="174.6" r=".18"/>
<circle cx="268.1" cy="181.7" r=".18"/>
<circle cx="268.1" cy="188.7" r=".18"/>
<circle cx="268.1" cy="185.2" r=".18"/>
<circle cx="268.1" cy="178.2" r=".18"/>
</g>
<path d="M268.1 165.8v5.3" fill="none" stroke="#008700" stroke-width=".35"/>
<g fill="#008700">
<circle cx="282.2" cy="165.8" r=".18"/>
<circle cx="61.7" cy="220.5" r=".18"/>
</g>
<path d="M44.1 220.5h10.6" fill="none" stroke="#008700" stroke-width=".35"/>
<circle cx="37" cy="220.5" r=".18" fill="#008700"/>
<path d="M49.4 123.5h3.5" fill="none" stroke="#008700" stroke-width=".35"/>
<circle cx="45.9" cy="123.5" r=".18" fill="#008700"/>
<g fill="none" stroke="#008700" stroke-width=".35">
<path d="M98.8 30h42.3M111.1 30v8.8h1.8M56.4 123.5h19.4M37 148.2h8.9M49.4 148.2v5.3h-1.8M52.9 148.2v8.8h-5.3M56.4 148.2v12.3h-8.8M17.6 179.9h-3.5v3.5M17.6 176.4h-7v7M10.6 208.1v5.3h14.1M14.1 208.1v5.3M82.9 254v10.6"/>
<path d="M105.8 243.4h-1.7v14.1h-21.2"/>
</g>
<g fill="#c00">
<circle cx="118.2" cy="257.5" r=".88"/>
<circle cx="155.2" cy="185.2" r=".88"/>
<circle cx="132.3" cy="185.2" r=".88"/>
<circle cx="132.3" cy="201.1" r=".88"/>
<circle cx="116.4" cy="199.3" r=".88"/>
<circle cx="132.3" cy="215.2" r=".88"/>
<circle cx="146.4" cy="199.3" r=".88"/>
<circle cx="213.4" cy="179.9" r=".88"/>
<circle cx="167.6" cy="224" r=".88"/>
<circle cx="167.6" cy="209.9" r=".88"/>
<circle cx="98.8" cy="185.2" r=".88"/>
<circle cx="116.4" cy="185.2" r=".88"/>
<circle cx="213.4" cy="197.6" r=".88"/>
<circle cx="201.1" cy="148.2" r=".88"/>
<circle cx="167.6" cy="167.6" r=".88"/>
<circle cx="183.4" cy="148.2" r=".88"/>
<circle cx="201.1" cy="162.3" r=".88"/>
<circle cx="192.3" cy="162.3" r=".88"/>
<circle cx="52.9" cy="294.6" r=".88"/>
<circle cx="37" cy="294.6" r=".88"/>
<circle cx="37" cy="273.4" r=".88"/>
<circle cx="52.9" cy="276.9" r=".88"/>
<circle cx="68.8" cy="280.5" r=".88"/>
<circle cx="165.8" cy="30" r=".88"/>
<circle cx="218.7" cy="49.4" r=".88"/>
<circle cx="234.6" cy="63.5" r=".88"/>
<circle cx="268.1" cy="123.5" r=".88"/>
<circle cx="285.8" cy="123.5" r=".88"/>
<circle cx="303.4" cy="123.5" r=".88"/>
<circle cx="268.1" cy="137.6" r=".88"/>
<circle cx="285.8" cy="137.6" r=".88"/>
<circle cx="303.4" cy="137.6" r=".88"/>
<circle cx="268.1" cy="90" r=".88"/>
<circle cx="285.8" cy="90" r=".88"/>
<circle cx="303.4" cy="90" r=".88"/>
<circle cx="268.1" cy="104.1" r=".88"/>
<circle cx="285.8" cy="104.1" r=".88"/>
<circle cx="303.4" cy="104.1" r=".88"/>
<circle cx="54.7" cy="220.5" r=".88"/>
<circle cx="52.9" cy="123.5" r=".88"/>
<circle cx="14.1" cy="213.4" r=".88"/>
<circle cx="111.1" cy="30" r=".88"/>
<circle cx="88.2" cy="257.5" r=".88"/>
<circle cx="104.1" cy="257.5" r=".88"/>
<circle cx="82.9" cy="261.1" r=".88"/>
<circle cx="82.9" cy="257.5" r=".88"/>
</g>
<text font-size="3.9" fill="#a00000" x="191.4" y="191.1" transform="rotate(-90 191.4 191.1)">HX711</text>
<g font-size="3.1" fill="#00f">
<text x="162.3" y="4.4">SDA/TXD</text>
<text x="29.3" y="10.4" transform="rotate(-90 29.3 10.4)">DIG1</text>
<text x="34.6" y="10.4" transform="rotate(-90 34.6 10.4)">SEG1</text>
<text x="39.9" y="10.4" transform="rotate(-90 39.9 10.4)">SEG6</text>
<text x="45.2" y="10.4" transform="rotate(-90 45.2 10.4)">DIG2</text>
<text x="50.5" y="10.4" transform="rotate(-90 50.5 10.4)">DIG3</text>
<text x="55.8" y="10.4" transform="rotate(-90 55.8 10.4)">SEG2</text>
<text x="162.3" y="8">SCL/RXD</text>
<text x="114.7" y="16.8">DIMOUT</text>
<text x="114.7" y="20.3">DIMIN</text>
<text x="153.5" y="39.7">WARN+</text>
<text x="208.1" y="43.2">WARN-</text>
<text x="114.7" y="52.1">LOAD_BLACK</text>
<text x="114.7" y="48.5">LOAD_RED</text>
<text x="138.1" y="48.5">LOAD_BLACK</text>
<text x="193.2" y="50.3">WARN</text>
<text x="114.7" y="59.1">LOAD_GREEN</text>
<text x="114.7" y="55.6">LOAD_WHITE</text>
<text x="114.7" y="62.6">WARN+</text>
<text x="146.3" y="64.4">DIMOUT</text>
<text x="114.7" y="66.2">WARN-</text>
<text x="106.3" y="94.4">SCL/RXD</text>
<text x="215.2" y="94.4">SDA/TXD</text>
<text x="29.3" y="100.1" transform="rotate(-90 29.3 100.1)">SEG5</text>
<text x="34.6" y="100.1" transform="rotate(-90 34.6 100.1)">SEG4</text>
<text x="45.2" y="100.1" transform="rotate(-90 45.2 100.1)">SEG3</text>
<text x="50.5" y="100.1" transform="rotate(-90 50.5 100.1)">SEG7</text>
<text x="55.8" y="99.1" transform="rotate(-90 55.8 99.1)">DIG4</text>
<text x="111" y="97.9">DIMIN</text>
<text x="215.2" y="97.9">UPDI</text>
<text x="215.2" y="101.5">RJ_PG+</text>
<text x="215.2" y="105">RJ_PG-</text>
<text x="105.8" y="108.5">TM16STB</text>
<text x="105.8" y="112">TM16CLK</text>
<text x="215.2" y="108.5">RJ_VCC</text>
<text x="215.2" y="112">RJ_GND</text>
<text x="106.5" y="115.6">TM16DIN</text>
<text x="109.3" y="119.1">HXDAT</text>
<text x="215.2" y="115.6">SCL</text>
<text x="215.2" y="119.1">SDA</text>
<text x="21.1" y="124.4">DIMIN</text>
<text x="109.4" y="122.6">HXCLK</text>
<text x="215.2" y="122.6">MODE1</text>
<text x="110.3" y="126.1">WARN</text>
<text x="215.2" y="126.1">MODE2</text>
<text x="20.5" y="154.4">RJ_PG-</text>
<text x="18.1" y="161.4">SCL/RXD</text>
<text x="18.1" y="157.9">SDA/TXD</text>
<text x="298.1" y="166.7">RJ_VCC</text>
<text x="33.5" y="177.3">MODE2</text>
<text x="114.7" y="177.3">LOAD_RED</text>
<text x="284" y="179.1">RJ_GND</text>
<text x="284" y="175.5">RJ_PG-</text>
<text x="33.5" y="180.8">MODE1</text>
<text x="284" y="182.6">RJ_PG+</text>
<text x="229.3" y="191.4">HXDAT</text>
<text x="284" y="186.1">SCL</text>
<text x="284" y="189.6">SDA</text>
<text x="229.3" y="194.9">HXCLK</text>
<text x="213.4" y="212.6">LOAD_GREEN</text>
<text x="10" y="221.4">MODE1</text>
<text x="77.6" y="221.4">MODE2</text>
<text x="213.4" y="223.2">LOAD_WHITE</text>
<text x="28.2" y="254.9">TM16STB</text>
<text x="28.2" y="258.4">TM16CLK</text>
<text x="28.9" y="262">TM16DIN</text>
<text x="4.2" y="274.3">TM16DIN</text>
<text x="149.9" y="274.3">DIG1</text>
<text x="3.5" y="277.8">TM16CLK</text>
<text x="3.5" y="281.4">TM16STB</text>
<text x="149.9" y="277.8">DIG2</text>
<text x="149.9" y="284.9">DIG3</text>
<text x="149.9" y="288.4">DIG4</text>
<text x="149.9" y="292">SEG7</text>
<text x="149.9" y="295.5">SEG6</text>
<text x="149.9" y="299">SEG5</text>
<text x="111.1" y="309.6">SEG3</text>
<text x="111.1" y="306.1">SEG4</text>
<text x="111.1" y="316.6">SEG1</text>
<text x="111.1" y="313.1">SEG2</text>
</g>
<g font-size="3.1" fill="#000080">
<text x="88.2" y="10.9">CN1</text>
<text x="134.1" y="11.3">R9</text>
<text x="134.1" y="21.9">R8</text>
<text x="134.1" y="18.7">220</text>
<text x="153.5" y="23.8">GND</text>
<text x="170.7" y="19.8">D1</text>
<text x="180.1" y="23.8">VCC</text>
<text x="134.1" y="29.3">220</text>
<text x="148.2" y="27.1">F1</text>
<text x="171.1" y="24">5.6V</text>
<text x="68.8" y="32.9">LED1</text>
<text x="119.9" y="36.4">F2</text>
<text x="88.2" y="42.7">CN2</text>
<text x="97" y="43.2">GND</text>
<text x="241.3" y="44.4">Q2</text>
<text x="241.8" y="48.7">AO3400A</text>
<text x="178.2" y="57.4">GND</text>
<text x="222.2" y="55.8">R1</text>
<text x="222.2" y="59.3">20k</text>
<text x="178.2" y="73.2">GND</text>
<text x="231.1" y="73.2">GND</text>
<text x="300.1" y="83.8">VCC</text>
<text x="139.3" y="85">U1</text>
<text x="231.1" y="99.7">GND</text>
<text x="255.8" y="96.4">C22</text>
<text x="255.8" y="99.9">100nF</text>
<text x="273.4" y="96.4">C23</text>
<text x="273.4" y="99.9">10uF</text>
<text x="291" y="96.4">C20</text>
<text x="291" y="99.9">100nF</text>
<text x="308.7" y="96.4">C21</text>
<text x="308.7" y="99.9">10uF</text>
<text x="93.7" y="106.7">VCC</text>
<text x="299.9" y="113.8">GND</text>
<text x="49.6" y="117.3">VCC</text>
<text x="86.5" y="117.3">GND</text>
<text x="300.1" y="117.3">VCC</text>
<text x="86.6" y="122.6">VCC</text>
<text x="97" y="124.6">C14</text>
<text x="61.7" y="129.2">RN3</text>
<text x="139.5" y="131.9">ATTINY1616-MNR</text>
<text x="255.8" y="129.9">C18</text>
<text x="273.4" y="129.9">C19</text>
<text x="291" y="129.9">C16</text>
<text x="308.7" y="129.9">C17</text>
<text x="61.7" y="133.4">10k</text>
<text x="72.3" y="133.2">GND</text>
<text x="97" y="135.2">100nF</text>
<text x="255.8" y="133.4">100nF</text>
<text x="273.4" y="133.4">10uF</text>
<text x="291" y="133.4">100nF</text>
<text x="308.7" y="133.4">10uF</text>
<text x="33.7" y="142">VCC</text>
<text x="107.6" y="138.5">GND</text>
<text x="299.9" y="147.3">GND</text>
<text x="136" y="152.6">VCC</text>
<text x="188.7" y="154.6">C9</text>
<text x="206.4" y="154.6">C11</text>
<text x="224" y="154.6">C12</text>
<text x="164.2" y="161.4">VCC</text>
<text x="188.7" y="158.1">100nF</text>
<text x="206.4" y="158.1">10uF</text>
<text x="224" y="158.1">100nF</text>
<text x="144.6" y="165.1">C15</text>
<text x="271.6" y="163">F3</text>
<text x="144.6" y="168.7">10uF</text>
<text x="157" y="170.4">Q1</text>
<text x="157" y="174">S8550</text>
<text x="174.6" y="171.7">U2</text>
<text x="188.8" y="172">GND</text>
<text x="210.1" y="170.2">VCC</text>
<text x="246.9" y="169.2">RJ1</text>
<text x="271.6" y="170.4">BSMD0603-001-60V</text>
<text x="119.3" y="182.3">L1</text>
<text x="135.8" y="182.6">GND</text>
<text x="22.9" y="189.1">RN2</text>
<text x="65.3" y="191.6">K3-2336S-K1</text>
<text x="65.6" y="187.3">SW1</text>
<text x="104.1" y="191.6">C7</text>
<text x="119.9" y="188.1">2.2uH</text>
<text x="121.7" y="191.6">C10</text>
<text x="220.5" y="187.9">GND</text>
<text x="22.9" y="193.4">10k</text>
<text x="104.1" y="195.1">100nF</text>
<text x="121.7" y="195.1">10uF</text>
<text x="135.8" y="193.4">R3</text>
<text x="135.8" y="196.9">20k</text>
<text x="149.9" y="195.1">C6</text>
<text x="246.9" y="195.1">R-RJ11R06P-A801</text>
<text x="21.4" y="207.3">VCC</text>
<text x="135.8" y="207.5">R4</text>
<text x="149.9" y="205.7">100nF</text>
<text x="187" y="208.9">R6</text>
<text x="217" y="207.3">GND</text>
<text x="135.8" y="211">8.2k</text>
<text x="246.9" y="210.3">N1</text>
<text x="261.1" y="210.3">N2</text>
<text x="275.2" y="210.3">N3</text>
<text x="172.9" y="216.3">C8</text>
<text x="172.9" y="219.8">100nF</text>
<text x="187" y="216.3">100</text>
<text x="187" y="219.5">R7</text>
<text x="128.8" y="224.9">GND</text>
<text x="187" y="226.9">100</text>
<text x="51.2" y="230.2">GND</text>
<text x="107.6" y="239.2">C5</text>
<text x="134.3" y="242.6">VCC</text>
<text x="65.3" y="249.8">RN1</text>
<text x="84.9" y="251.4">VCC</text>
<text x="107.6" y="249.8">100uF</text>
<text x="107.6" y="253.3">C4</text>
<text x="142.9" y="253.3">C13</text>
<text x="142.9" y="256.9">100uF</text>
<text x="107.6" y="263.9">100nF</text>
<text x="102.3" y="268.7">U3</text>
<text x="118.2" y="267.3">GND</text>
<text x="134.1" y="269">GND</text>
<text x="65.3" y="270.9">10k</text>
<text x="40.6" y="286.9">C3</text>
<text x="56.4" y="286.9">C2</text>
<text x="72.3" y="286.9">C1</text>
<text x="79.6" y="283.1">VCC</text>
<text x="40.6" y="290.4">100pF</text>
<text x="56.4" y="290.4">100pF</text>
<text x="72.3" y="290.4">100pF</text>
<text x="158.8" y="290.2">GND</text>
<text x="33.5" y="304.3">GND</text>
<text x="123.5" y="306.3">TM1616</text>
</g>
<g font-size="3.1">
<text x="92.2" y="16.3">6</text>
<text x="92.2" y="23.3">4</text>
<text x="92.2" y="19.8">5</text>
<text x="95.4" y="21.6">5</text>
<text x="95.4" y="18">6</text>
<text x="92.2" y="26.9">3</text>
<text x="95.4" y="28.6">3</text>
<text x="95.4" y="25.1">4</text>
<text x="144.7" y="29.6">1</text>
<text x="160.5" y="29.6">2</text>
<text x="27.2" y="32.4" transform="rotate(-90 27.2 32.4)">12</text>
<text x="32.5" y="32.4" transform="rotate(-90 32.5 32.4)">11</text>
<text x="37.8" y="32.4" transform="rotate(-90 37.8 32.4)">10</text>
<text x="43.1" y="32.4" transform="rotate(-90 43.1 32.4)">9</text>
<text x="48.4" y="32.4" transform="rotate(-90 48.4 32.4)">8</text>
<text x="53.7" y="32.4" transform="rotate(-90 53.7 32.4)">7</text>
<text x="92.2" y="33.9">1</text>
<text x="92.2" y="30.4">2</text>
<text x="95.4" y="35.7">1</text>
<text x="95.4" y="32.2">2</text>
<text x="28.6" y="40.2" transform="rotate(-90 28.6 40.2)">G1</text>
<text x="33.9" y="37.7" transform="rotate(-90 33.9 37.7)">a</text>
<text x="39.2" y="36.8" transform="rotate(-90 39.2 36.8)">f</text>
<text x="44.5" y="40.2" transform="rotate(-90 44.5 40.2)">G2</text>
<text x="49.8" y="40.2" transform="rotate(-90 49.8 40.2)">G3</text>
<text x="55.1" y="37.7" transform="rotate(-90 55.1 37.7)">b</text>
<text x="116.4" y="41">2</text>
<text x="132.3" y="41">1</text>
<text x="92.2" y="51.6">5</text>
<text x="92.2" y="48">6</text>
<text x="95.4" y="53.3">5</text>
<text x="95.4" y="49.8">6</text>
<text x="92.2" y="58.6">3</text>
<text x="92.2" y="55.1">4</text>
<text x="95.4" y="56.8">4</text>
<text x="92.2" y="65.7">1</text>
<text x="92.2" y="62.1">2</text>
<text x="95.4" y="63.9">2</text>
<text x="95.4" y="60.4">3</text>
<text x="28.6" y="67.7" transform="rotate(-90 28.6 67.7)">e</text>
<text x="33.9" y="67.7" transform="rotate(-90 33.9 67.7)">d</text>
<text x="39.2" y="67.7" transform="rotate(-90 39.2 67.7)">dp</text>
<text x="44.5" y="67.7" transform="rotate(-90 44.5 67.7)">c</text>
<text x="49.8" y="67.7" transform="rotate(-90 49.8 67.7)">g</text>
<text x="55.1" y="67.7" transform="rotate(-90 55.1 67.7)">G4</text>
<text x="95.4" y="67.4">1</text>
<text x="27.2" y="73" transform="rotate(-90 27.2 73)">1</text>
<text x="32.5" y="73" transform="rotate(-90 32.5 73)">2</text>
<text x="37.8" y="73" transform="rotate(-90 37.8 73)">3</text>
<text x="43.1" y="73" transform="rotate(-90 43.1 73)">4</text>
<text x="48.4" y="73" transform="rotate(-90 48.4 73)">5</text>
<text x="53.7" y="73" transform="rotate(-90 53.7 73)">6</text>
<text x="105.8" y="73.4">External Connections &amp; Circuit Protection</text>
<text x="194" y="73.4">Warning Output</text>
<text x="196" y="89.6">21</text>
<text x="137.4" y="93.1">1</text>
<text x="140.7" y="94.9">PA2</text>
<text x="188.5" y="94.9">PA1</text>
<text x="190.3" y="91.4">EP</text>
<text x="196" y="93.1">20</text>
<text x="137.4" y="96.7">2</text>
<text x="137.4" y="100.2">3</text>
<text x="140.7" y="98.4">EXTCLK/PA3</text>
<text x="140.7" y="102">GND</text>
<text x="167" y="98.4">PA0/RESET#/UPDI</text>
<text x="188.4" y="102">PC3</text>
<text x="196" y="100.2">18</text>
<text x="196" y="96.7">19</text>
<text x="14.1" y="106.9">7 Segment, 4 Character LED Display</text>
<text x="137.4" y="103.7">4</text>
<text x="137.4" y="107.3">5</text>
<text x="140.7" y="105.5">VDD</text>
<text x="188.4" y="105.5">PC2</text>
<text x="196" y="107.3">16</text>
<text x="196" y="103.7">17</text>
<text x="137.4" y="110.8">6</text>
<text x="140.7" y="109">PA4</text>
<text x="140.7" y="112.6">PA5</text>
<text x="188.4" y="112.6">PC0</text>
<text x="188.4" y="109">PC1</text>
<text x="196" y="110.8">15</text>
<text x="137.4" y="114.3">7</text>
<text x="137.4" y="117.8">8</text>
<text x="140.7" y="116.1">PA6</text>
<text x="140.7" y="119.6">PA7</text>
<text x="188.5" y="119.6">PB1</text>
<text x="188.5" y="116.1">PB0</text>
<text x="196" y="117.8">13</text>
<text x="196" y="114.3">14</text>
<text x="135.7" y="124.9">10</text>
<text x="137.4" y="121.4">9</text>
<text x="140.7" y="123.1">PB5</text>
<text x="177.2" y="123.1">PB2/TOSC2</text>
<text x="196" y="124.9">11</text>
<text x="196" y="121.4">12</text>
<text x="140.7" y="126.7">PB4</text>
<text x="177.2" y="126.7">PB3/TOSC1</text>
<text x="217" y="136.9">Microcontroller</text>
<text x="252.2" y="152.8">Excess Capacitors (Filling Board Space)</text>
<text x="35.3" y="166.9">Miscellaneous Pullup/Pulldown</text>
<text x="263.5" y="173.9">1</text>
<text x="171.1" y="176.1">1</text>
<text x="171.1" y="179.6">2</text>
<text x="175.3" y="177.5">VSUP</text>
<text x="196.7" y="177.5">DVDD</text>
<text x="208.1" y="179.6">15</text>
<text x="208.1" y="176.1">16</text>
<text x="263.5" y="177.5">2</text>
<text x="171.1" y="183.1">3</text>
<text x="175.3" y="181">BASE</text>
<text x="175.3" y="184.5">AVDD</text>
<text x="197.3" y="181">RATE</text>
<text x="202.7" y="184.5">XI</text>
<text x="208.1" y="183.1">14</text>
<text x="263.5" y="181">3</text>
<text x="263.5" y="184.5">4</text>
<text x="36" y="189.4" transform="rotate(-90 36 189.4)">8</text>
<text x="43.1" y="189.4" transform="rotate(-90 43.1 189.4)">7</text>
<text x="53.7" y="189.4" transform="rotate(-90 53.7 189.4)">6</text>
<text x="60.7" y="189.4" transform="rotate(-90 60.7 189.4)">5</text>
<text x="171.1" y="186.6">4</text>
<text x="171.1" y="190.2">5</text>
<text x="175.3" y="188">VFB</text>
<text x="175.3" y="191.6">AGND</text>
<text x="196.7" y="191.6">DOUT</text>
<text x="201.1" y="188">XO</text>
<text x="208.1" y="190.2">12</text>
<text x="208.1" y="186.6">13</text>
<text x="263.5" y="188">5</text>
<text x="263.5" y="191.6">6</text>
<text x="171.1" y="193.7">6</text>
<text x="171.1" y="197.2">7</text>
<text x="175.3" y="195.1">VBG</text>
<text x="193.1" y="195.1">PD_SCK</text>
<text x="208.1" y="197.2">10</text>
<text x="208.1" y="193.7">11</text>
<text x="171.1" y="200.7">8</text>
<text x="175.3" y="198.6">INNA</text>
<text x="175.3" y="202.2">INPA</text>
<text x="198.1" y="202.2">INNB</text>
<text x="198.3" y="198.6">INPB</text>
<text x="208.1" y="200.7">9</text>
<text x="246.9" y="200.4">RJ11 i2C Keypad Connection</text>
<text x="36" y="219.4" transform="rotate(-90 36 219.4)">1</text>
<text x="43.1" y="219.4" transform="rotate(-90 43.1 219.4)">2</text>
<text x="53.7" y="219.4" transform="rotate(-90 53.7 219.4)">3</text>
<text x="60.7" y="219.4" transform="rotate(-90 60.7 219.4)">4</text>
<text x="250.9" y="217.4">1</text>
<text x="254.2" y="219.1">1</text>
<text x="265.1" y="217.4">1</text>
<text x="268.3" y="219.1">1</text>
<text x="279.2" y="217.4">1</text>
<text x="282.4" y="219.1">1</text>
<text x="255.8" y="226.9">3x M3 SMD Nut</text>
<text x="5.3" y="228.6">Mode Tri-State Selector Switch</text>
<text x="95.2" y="228.6">Load Cell Amplifier and Power Supply</text>
<text x="194" y="239.2">SpoolScale</text>
<text x="194" y="242.4">By Jim Heaney, www.jim-heaney.com</text>
<text x="194" y="245.5">V1.2, December 2022</text>
<text x="194" y="248.7">License: CC-BY-NC-SA 4.0</text>
<text x="98.8" y="273.1">1</text>
<text x="103" y="274.5">DIN</text>
<text x="116.7" y="274.5">GRID1</text>
<text x="128.8" y="273.1">16</text>
<text x="98.8" y="276.6">2</text>
<text x="98.8" y="280.1">3</text>
<text x="103" y="278">CLK</text>
<text x="103" y="281.5">STB</text>
<text x="116.7" y="278">GRID2</text>
<text x="119.3" y="281.5">GND</text>
<text x="128.8" y="280.1">14</text>
<text x="128.8" y="276.6">15</text>
<text x="98.8" y="283.6">4</text>
<text x="98.8" y="287.2">5</text>
<text x="103" y="285.1">VDD</text>
<text x="116.7" y="285.1">GRID3</text>
<text x="128.8" y="287.2">12</text>
<text x="128.8" y="283.6">13</text>
<text x="98.8" y="290.7">6</text>
<text x="103" y="288.6">SEG1</text>
<text x="103" y="292.1">SEG2</text>
<text x="116.7" y="288.6">GRID4</text>
<text x="117.9" y="292.1">SEG7</text>
<text x="128.8" y="290.7">11</text>
<text x="98.8" y="294.2">7</text>
<text x="98.8" y="297.8">8</text>
<text x="103" y="295.6">SEG3</text>
<text x="103" y="299.2">SEG4</text>
<text x="117.9" y="299.2">SEG5</text>
<text x="117.9" y="295.6">SEG6</text>
<text x="128.8" y="297.8">9</text>
<text x="128.8" y="294.2">10</text>
<text x="3.5" y="316.8">LED Segment Display Driver</text>
</g>
<g font-size="3.1" fill="#a00000">
<text x="12.3" y="45.7">a</text>
<text x="30" y="45.7">a</text>
<text x="47.6" y="45.7">a</text>
<text x="65.3" y="45.7">a</text>
<text x="9.9" y="48.5">f</text>
<text x="12.3" y="49.6">g</text>
<text x="14.8" y="48.2">b</text>
<text x="27.5" y="48.5">f</text>
<text x="30" y="49.6">g</text>
<text x="32.5" y="48.2">b</text>
<text x="45.2" y="48.5">f</text>
<text x="47.6" y="49.6">g</text>
<text x="50.1" y="48.2">b</text>
<text x="62.8" y="48.5">f</text>
<text x="65.3" y="49.6">g</text>
<text x="67.7" y="48.2">b</text>
<text x="9.5" y="56.3">e</text>
<text x="12.3" y="58.4">d</text>
<text x="14.8" y="56.3">c</text>
<text x="19.1" y="59.1">dp</text>
<text x="27.2" y="56.3">e</text>
<text x="30" y="58.4">d</text>
<text x="32.5" y="56.3">c</text>
<text x="36.7" y="59.1">dp</text>
<text x="44.8" y="56.3">e</text>
<text x="47.6" y="58.4">d</text>
<text x="50.1" y="56.3">c</text>
<text x="54.3" y="59.1">dp</text>
<text x="62.4" y="56.3">e</text>
<text x="65.3" y="58.4">d</text>
<text x="67.7" y="56.3">c</text>
<text x="72" y="59.1">dp</text>
</g>
<g font-size="2.8" fill="#a00000">
<text x="39.7" y="196.6">B</text>
<text x="48.6" y="193.5">A</text>
<text x="57.2" y="196.6">C</text>
<text x="39.5" y="210.7">B</text>
<text x="48.3" y="214.3">A</text>
<text x="57.1" y="211.1">C</text>
</g>
</svg>
